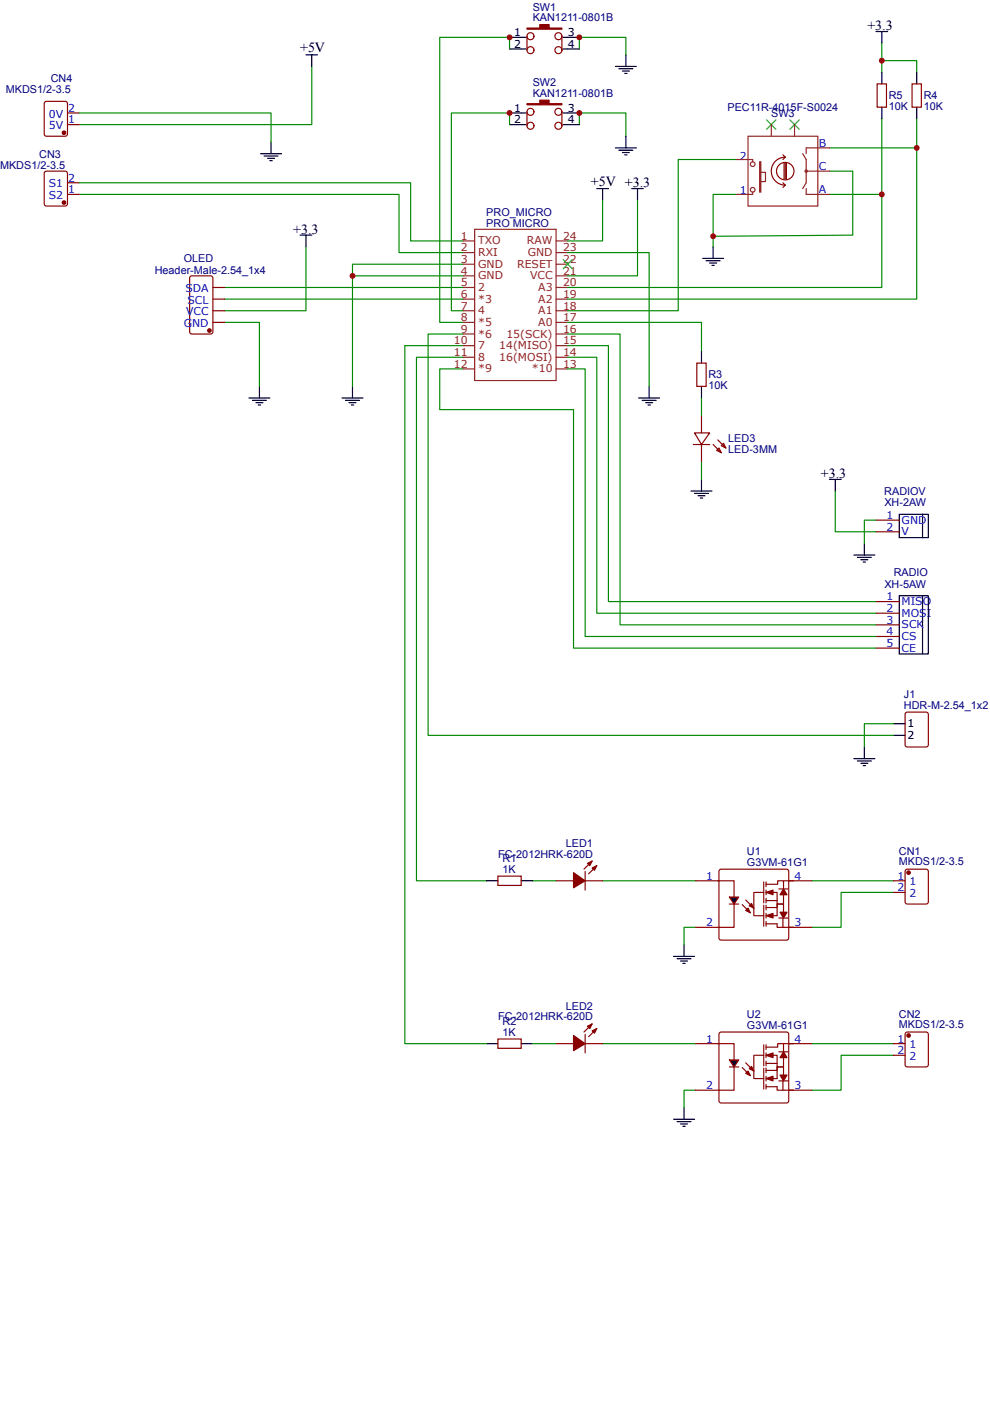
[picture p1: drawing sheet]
<svg xmlns="http://www.w3.org/2000/svg" width="210mm" height="297mm" viewBox="0 0 210 297" stroke-linecap="round" stroke-linejoin="round" font-family="sans-serif">
<g fill="none" stroke="#000" stroke-width=".25">
<path d="M55.3 32.6h4.4M56 33.1h3M56.7 33.6h1.5M57.2 34.1h.5M57.5 30.1v2.5M148.7 74.5v2.5M52.8 84.4h4.4M53.5 84.9h3M54.3 85.4h1.4M54.8 85.9h.5M55 81.9v2.5M72.5 84.4h4.5"/>
<path d="M73.3 84.9h2.9M74 85.4h1.5M74.5 85.9h.5M74.7 81.9v2.5M135.4 84.4h4.5M136.2 84.9h2.9M136.9 85.4h1.5M137.4 85.9h.5M137.6 81.9v2.5M148.7 81.9v2.5M146.5 104.1h4.5M147.3 104.6h2.9"/>
<path d="M148 105.1h1.5M148.5 105.6h.5M148.7 101.6v2.5M181 117.7h4.5M181.8 118.2h2.9M182.5 118.7h1.5M183 119.2h.5M183.3 115.2v2.5M190.7 109h4.9v5h-4.9zM195.6 109h1.2v5h-1.2M190.7 126.3h4.9v12.3h-4.9zM195.6 126.3h1.2v12.3h-1.2"/>
<path d="M103.1 186.7h2.5M110.5 186.7h2.5M142.8 202.8h4.5M143.6 203.3h2.9M144.3 203.8h1.5M144.8 204.3h.5M145 200.3v2.5M103.1 221.3h2.5M110.5 221.3h2.5M142.8 237.3h4.5M143.6 237.8h2.9M144.3 238.3h1.5"/>
<path d="M144.8 238.8h.5M145 234.8v2.5"/>
</g>
<g fill="none" stroke="#8d2323" stroke-width=".25">
<path d="M98.2 58.5h2.4M98.2 53.6h2.4M98.2 51.1h2.4M98.2 56h2.4M100.6 48.6h17.3v32.1h-17.3zM117.9 58.5h2.5M117.9 53.6h2.5M117.9 51.1h2.5M117.9 56h2.5M98.2 61h2.4M98.2 63.4h2.4M98.2 65.9h2.4"/>
<path d="M98.2 68.4h2.4M98.2 70.8h2.4M98.2 73.3h2.4M98.2 75.8h2.4M98.2 78.2h2.4M117.9 61h2.5M117.9 63.4h2.5M117.9 65.9h2.5M117.9 68.4h2.5M117.9 70.8h2.5M117.9 73.3h2.5M117.9 75.8h2.5"/>
<path d="M117.9 78.2h2.5"/>
</g>
<g fill="none" stroke="#080" stroke-width=".25">
<path d="M66.1 14.1v12.3h-49.3M16.8 38.8h70.3v12.3h11.1M16.8 41.2h67.8v12.4h13.6M64.9 52.3v13.6h-17.3M74.7 58.5h23.5M98.2 56h-23.5v25.9M120.4 53.6h17.2v28.3M47.6 68.4h7.4v13.5M47.6 63.4h50.6M47.6 61h50.6M98.2 78.2h-5v8.7h28.4v50.5h64.1M98.2 75.8h-9.9v110.9h14.8"/>
<path d="M98.2 73.3h-12.4v148h17.3M120.4 68.4h28.3v6.1M120.4 78.2h3.7v56.7h61.6M120.4 75.8h6.1v54.2h59.2M120.4 73.3h8.6v54.2h56.7M120.4 70.8h11.1v61.7h54.2M148.7 84.4v3.7M148.7 97.9v3.7M177.1 104.1v8.6h8.6M113 186.7h4.9M127.8 186.7h19.7M147.5 196.6h-2.5v3.7"/>
<path d="M172.2 186.7h17.2M189.4 189.2h-11.1v7.4h-6.1M113 221.3h4.9M127.8 221.3h19.7M147.5 231.1h-2.5v3.7M172.2 221.3h17.2M189.4 223.7h-11.1v7.4h-6.1"/>
</g>
<g fill="none" stroke="#800" stroke-width=".25">
<path d="M40.3 58.6l.4-.1h3.9l.5 .3v11.5l-.3 .5h-4.1l-.5-.3v-11.5zM147.7 77h2v4.9h-2zM147 94.3h3.5M147.3 91.8h3.2l-1.8 2.5zM148.7 88.1v3.7M148.7 94.3v3.6M151.2 94.3l1.7 1.7M151.9 95.5l.5-.5 .5 1zM152.2 93.3l1.7 1.7M152.9 94.5l.5-.5 .5 1zM185.7 110.3h5M185.7 112.7h5"/>
<path d="M185.7 127.5h5M185.7 130h5M185.7 132.5h5M185.7 134.9h5M185.7 137.4h5M105.6 185.8h4.9v1.9h-4.9zM105.6 220.3h4.9v2h-4.9z"/>
</g>
<circle cx="44.4" cy="70.1" r=".37" fill="#800"/>
<g fill="none" stroke="#800" stroke-width=".25">
<path d="M45.1 68.4h2.5M45.1 65.9h2.5M45.1 63.4h2.5M45.1 61h2.5M192 184.4l.4-.1h3.9l.4 .2 .1 6.7-.2 .4-4.2 .1-.4-.2-.1-6.7z"/>
<circle cx="44.4" cy="70.1" r=".37"/>
</g>
<circle cx="192.6" cy="185" r=".37" fill="#800"/>
<g fill="none" stroke="#800" stroke-width=".25">
<path d="M189.4 186.7h2.5M189.4 189.2h2.5M192 219l.4-.2h3.9l.4 .2 .1 6.7-.2 .4-4.2 .1-.4-.2-.1-6.7z"/>
<circle cx="192.6" cy="185" r=".37"/>
</g>
<circle cx="192.6" cy="219.6" r=".37" fill="#800"/>
<g fill="none" stroke="#800" stroke-width=".25">
<path d="M147.5 186.7h4.9M152.2 186.7h3.4v9.9h-8.1M152.6 184.4l.3-.1h13.8l.4 .1 .1 .4v14l-.1 .4-.4 .1h-13.8l-.3-.1-.2-.4v-14zM154.7 190.2h1.9l-1 1.5zM154.7 191.7h1.9M167.2 186.7h5M167.2 196.6h5M189.4 221.3h2.5M189.4 223.7h2.5"/>
<circle cx="192.6" cy="219.6" r=".37"/>
</g>
<path d="M154.7 190.2h1.9l-1 1.5z" fill="#000"/>
<path d="M158.1 193l.5-.5 .5 1z" fill="#800"/>
<path d="M158.6 192.5l.5 1-1-.5z" fill="none" stroke="#800" stroke-width=".25"/>
<path d="M158.8 192l.5-.4 .5 .9z" fill="#800"/>
<path d="M157.4 191.8l1.7 1.7M158.1 190.8l1.7 1.7M158.8 192l.5-.4 .5 .9z" fill="none" stroke="#800" stroke-width=".25"/>
<path d="M162.4 189.2l1.5-.5v1z" fill="#800"/>
<path d="M162.4 189.2l1.5-.5v1z" fill="none" stroke="#800" stroke-width=".25"/>
<path d="M166.1 188.5l.8 1.2h-1.5z" fill="#800"/>
<path d="M160 189.2h1.9M161.9 187v4.4M162.4 187.5h2.5v-.8h1.2v2M162.4 189.2h2.4v2.5h1.3v-2M162.4 190.9h2.4M162.4 187v1M162.4 188.7v1M162.4 190.4v1M165.1 188.5h2M166.1 188.5l.8 1.2h-1.5z" fill="none" stroke="#800" stroke-width=".25"/>
<path d="M162.4 194.1l1.5-.4v.9z" fill="#800"/>
<path d="M162.4 194.1l1.5-.4v.9z" fill="none" stroke="#800" stroke-width=".25"/>
<path d="M165.4 193.4h1.5l-.8 1.2z" fill="#800"/>
<g fill="none" stroke="#800" stroke-width=".25">
<path d="M159.8 189.2v4.9M160 194.1h1.9M161.9 191.9v4.5M162.4 192.4h2.4v-.7h1.3v2M162.4 195.9h2.4v.7h3.4M162.4 191.9v1M162.4 193.7v.9M162.4 195.4v1M164.8 191.7v2.4h-2M165.1 194.6h2M165.4 193.4h1.5l-.8 1.2zM166 194.6v2"/>
<path d="M166.2 186.7h2M152.6 219l.3-.2h13.8l.4 .2 .1 .3v14.1l-.1 .3-.4 .2h-13.8l-.3-.2-.2-.3v-14.1zM147.5 221.3h4.9M152.2 221.3h3.4v9.8h-8.1M154.7 224.7h1.9l-1 1.5zM154.7 226.2h1.9M167.2 221.3h5M167.2 231.1h5"/>
</g>
<path d="M154.7 224.7h1.9l-1 1.5z" fill="#000"/>
<path d="M158.1 227.6l.5-.5 .5 1z" fill="#800"/>
<path d="M158.6 227.1l.5 1-1-.5z" fill="none" stroke="#800" stroke-width=".25"/>
<path d="M158.8 226.6l.5-.5 .5 1z" fill="#800"/>
<path d="M157.4 226.3l1.7 1.8M158.1 225.3l1.7 1.8M158.8 226.6l.5-.5 .5 1z" fill="none" stroke="#800" stroke-width=".25"/>
<path d="M162.4 223.7l1.5-.4v.9z" fill="#800"/>
<path d="M162.4 223.7l1.5-.4v.9z" fill="none" stroke="#800" stroke-width=".25"/>
<path d="M166.1 223l.8 1.2h-1.5z" fill="#800"/>
<path d="M160 223.7h1.9M161.9 221.5v4.5M162.4 222h2.5v-.7h1.2v2M162.4 223.7h2.4v2.5h1.3v-2M162.4 225.5h2.4M162.4 221.5v1M162.4 223.3v.9M162.4 225v1M165.1 223h2M166.1 223l.8 1.2h-1.5z" fill="none" stroke="#800" stroke-width=".25"/>
<path d="M162.4 228.7l1.5-.5v1z" fill="#800"/>
<path d="M162.4 228.7l1.5-.5v1z" fill="none" stroke="#800" stroke-width=".25"/>
<path d="M165.4 227.9h1.5l-.8 1.3z" fill="#800"/>
<g fill="none" stroke="#800" stroke-width=".25">
<path d="M192 151.1l.4-.1h3.9l.4 .2 .1 6.7-.2 .4-4.2 .1-.4-.2-.1-6.7zM159.8 223.7v5M160 228.7h1.9M161.9 226.5v4.4M162.4 227h2.4v-.8h1.3v2M162.4 230.4h2.4v.7h3.4M162.4 226.5v.9M162.4 228.2v1M162.4 229.9v1M164.8 226.2v2.5h-2M165.1 229.2h2M165.4 227.9h1.5l-.8 1.3z"/>
<path d="M166 229.2v1.9M166.2 221.3h2"/>
</g>
<g fill="none" stroke="#000" stroke-width=".25">
<path d="M64.9 11.6h2.4M66.1 11.6v2.5M108 7.9h2.5M108 10.4h2.5M126.5 40h2.5M127.8 40v2.5M175.9 101.6h2.4M177.1 101.6v2.5M183.3 158.4v2.4M189.4 153.4h2.5M189.4 155.9h2.5M181 160.8h4.5"/>
<path d="M181.8 161.3h2.9M182.5 161.8h1.5M183 162.3h.5"/>
</g>
<path d="M108 10.4v-2.5h-14.8v60.5h5M122.8 10.4v-2.5h9.9v3.7M122.8 26.4v-2.4h9.9v4.9M98.2 70.8h-7.4v85.1h98.6M185.7 110.3h-2.4v4.9M189.4 153.4h-6.1v5" fill="none" stroke="#080" stroke-width=".25"/>
<path d="M111.7 5.9h2.7v-.7h2v.7h2.7v.3h-7.4z" fill="#800"/>
<g fill="none" stroke="#800" stroke-width=".25">
<path d="M111.7 5.9h2.7v-.7h2v.7h2.7v.3h-7.4zM111.7 7.7v2.9M119.1 7.7v2.9"/>
<circle cx="112.5" cy="7.7" r=".74"/>
<circle cx="112.5" cy="10.6" r=".74"/>
<circle cx="118.4" cy="7.7" r=".74"/>
<circle cx="118.4" cy="10.6" r=".74"/>
</g>
<path d="M110.5 7.9h1M110.5 10.4h1M119.4 7.9h3.4M119.4 10.4h3.4M108 24h2.5M108 26.4h2.5" fill="none" stroke="#000" stroke-width=".25"/>
<path d="M111.7 22h2.7v-.8h2v.8h2.7v.2h-7.4z" fill="#800"/>
<g fill="none" stroke="#800" stroke-width=".25">
<path d="M186 17.8h2v4.9h-2zM193.4 17.8h2v4.9h-2zM9.5 21.6l.4-.1h3.9l.4 .2 .1 6.7-.2 .4-4.2 .1-.4-.2-.1-6.7zM111.7 22h2.7v-.8h2v.8h2.7v.2h-7.4zM111.7 23.7v3M119.1 23.7v3"/>
<circle cx="112.5" cy="23.7" r=".74"/>
<circle cx="112.5" cy="26.7" r=".74"/>
<circle cx="118.4" cy="23.7" r=".74"/>
<circle cx="118.4" cy="26.7" r=".74"/>
</g>
<g fill="none" stroke="#000" stroke-width=".25">
<path d="M130.5 14.1h4.4M131.2 14.6h3M132 15.1h1.4M132.5 15.6h.4M132.7 11.6v2.5M185.7 6.7h2.5M187 6.7v2.5M187 15.3v2.5M194.4 15.3v2.5M110.5 24h1M110.5 26.4h1M119.4 24h3.4"/>
<path d="M119.4 26.4h3.4M130.5 31.4h4.4M131.2 31.8h3M132 32.3h1.4M132.5 32.8h.4M132.7 28.9v2.5M133.9 40h2.5M135.2 40v2.5M187 22.7v2.5M194.4 22.7v2.5M63.6 49.9h2.5M64.9 49.9v2.4"/>
<path d="M149 54.8h4.4M149.7 55.3h3M150.5 55.8h1.4M151 56.3h.4M151.2 52.3v2.5"/>
</g>
<path d="M187 12.9h7.4v2.4M187 9.2v6.1M108 26.4v-2.4h-12.3v41.9h2.5M156.1 33.8h-12.3v32.1h-23.4M175.9 36.3h4.9v13.6l-29.6 .2M175.9 31.4h18.5v32h-74M187 25.2v16M194.4 25.2v6.2M127.8 42.5v8.6h-7.4M135.2 42.5v16h-14.8M156.1 41.2h-4.9v11.1M175.9 41.2h11.1v19.8h-66.6" fill="none" stroke="#080" stroke-width=".25"/>
<g fill="#000">
<path d="M162.5 25.4l2 2zM164.5 25.4l-2 2z"/>
<path d="M167.5 25.4l2 2zM167.5 27.4l2-2z"/>
<path d="M119.4 55l2 2zM119.4 57l2-2z"/>
</g>
<path d="M162.5 25.4l2 2M164.5 25.4l-2 2M167.5 25.4l2 2M169.5 25.4l-2 2M119.4 55l2 2M121.4 55l-2 2" fill="none" stroke="#3c3" stroke-width=".25"/>
<g fill="none" stroke="#8d2323" stroke-width=".25">
<path d="M156.1 33.8h3.5v.5M158.6 28.9h14.8v14.8h-14.8zM161.1 34.3h.2v6.4h-.2zM161.3 36.5h1v2h-1M163.5 26.4v2.5M168.5 26.4v2.5M170.2 32.6l.7 1.2v5l-.7 1.2M170.9 40v1.2h5M170.9 36.3h5M175.9 31.4h-5v1.2M159.6 40.7v.5h-3.5"/>
<circle cx="159.6" cy="34.8" r=".49"/>
<circle cx="170.9" cy="36.3" r=".25"/>
<circle cx="159.6" cy="40.2" r=".49"/>
</g>
<path d="M164.6 36.2a1.85 1.85 0 0 1 2.8-1.5 1.85 1.85 0 0 1 .1 3.2 1.85 1.85 0 0 1-2.9-1.5v-.1M166 32.8l.5 .5M166 38.8l.5 .4M166.2 34.6v3.4M166.5 33.3a2.96 2.96 0 0 0-3 3 2.96 2.96 0 0 0 3 2.9M166.5 33.3l-.5 .5M166.5 34.6v3.4M166.5 39.2l-.5 .5M166.7 34.6v3.4" fill="none" stroke="#840000" stroke-width=".25"/>
<circle cx="13.6" cy="28.1" r=".37" fill="#800"/>
<g fill="none" stroke="#800" stroke-width=".25">
<path d="M9.5 36.4l.4-.1h3.9l.4 .2 .1 6.7-.2 .4-4.2 .1-.4-.2-.1-6.7zM14.3 26.4h2.5M14.3 24h2.5"/>
<circle cx="13.6" cy="28.1" r=".37"/>
</g>
<circle cx="13.6" cy="42.9" r=".37" fill="#800"/>
<g fill="none" stroke="#800" stroke-width=".25">
<path d="M14.3 38.8h2.5M14.3 41.2h2.5"/>
<circle cx="13.6" cy="42.9" r=".37"/>
</g>
<path d="M16.8 24h40.7v6.1" fill="none" stroke="#080" stroke-width=".25"/>
<path d="M125.5 184l1-.5-.5 1z" fill="#800"/>
<path d="M125.5 184l1-.5-.5 1z" fill="none" stroke="#800" stroke-width=".25"/>
<path d="M124.6 183l.9-.4-.4 .9z" fill="#800"/>
<path d="M117.9 186.7h3.7M124.1 186.7h3.7M124.1 184.8v3.9M124.6 183l.9-.4-.4 .9zM125.5 182.6l-1.7 1.7M126.5 183.5l-1.7 1.8" fill="none" stroke="#800" stroke-width=".25"/>
<path d="M121.6 185l2.5 1.7-2.5 1.5z" fill="#800"/>
<path d="M121.6 185l2.5 1.7-2.5 1.5z" fill="none" stroke="#800" stroke-width=".25"/>
<path d="M125.5 218.6l1-.5-.5 1z" fill="#800"/>
<path d="M125.5 218.6l1-.5-.5 1z" fill="none" stroke="#800" stroke-width=".25"/>
<path d="M124.6 217.6l.9-.5-.4 1z" fill="#800"/>
<path d="M124.1 219.3v4M124.6 217.6l.9-.5-.4 1zM125.5 217.1l-1.7 1.7M126.5 218.1l-1.7 1.7M117.9 221.3h3.7M124.1 221.3h3.7" fill="none" stroke="#800" stroke-width=".25"/>
<path d="M121.6 219.6l2.5 1.7-2.5 1.5z" fill="#800"/>
<path d="M121.6 219.6l2.5 1.7-2.5 1.5z" fill="none" stroke="#800" stroke-width=".25"/>
<g fill="#c00">
<circle cx="74.7" cy="58.5" r=".62"/>
<circle cx="122.8" cy="7.9" r=".62"/>
<circle cx="122.8" cy="24" r=".62"/>
<circle cx="108" cy="24" r=".62"/>
<circle cx="108" cy="7.9" r=".62"/>
<circle cx="187" cy="12.9" r=".62"/>
<circle cx="194.4" cy="31.4" r=".62"/>
<circle cx="187" cy="41.2" r=".62"/>
<circle cx="151.2" cy="50.1" r=".62"/>
</g>
<g font-size="3">
<text x="63.6" y="11.1">+5V</text>
<text x="183.9" y="6.4">+3.3</text>
<text x="125.3" y="39.5">+5V +3.3</text>
<text x="62.2" y="49.6">+3.3</text>
<text x="174.1" y="101.4">+3.3</text>
</g>
<g font-size="2.3" fill="#000080">
<text x="112.9" y="4.5">KAN1211-0801B</text>
<text x="112.9" y="2.2">SW1</text>
<text x="10.8" y="17.3">CN4</text>
<text x="1.2" y="19.8">MKDS1/2-3.5</text>
<text x="112.9" y="20.5">KAN1211-0801B</text>
<text x="112.9" y="18.3">SW2</text>
<text x="154.2" y="23.5">PEC11R-4015F-S0024</text>
<text x="188.4" y="23.2">10K</text>
<text x="188.4" y="21.1">R5</text>
<text x="195.8" y="23.2">10K</text>
<text x="195.8" y="21.1">R4</text>
<text x="163.5" y="24.8">SW3</text>
<text x="0" y="35.9">MKDS1/2-3.5</text>
<text x="8.3" y="33.4">CN3</text>
<text x="103.1" y="45.7">PRO_MICRO</text>
<text x="103.1" y="48.2">PRO MICRO</text>
<text x="32.8" y="58">Header-Male-2.54_1x4</text>
<text x="39" y="55.6">OLED</text>
<text x="150.2" y="82.4">10K</text>
<text x="150.2" y="80.2">R3</text>
<text x="154.4" y="93.8">LED3</text>
<text x="154.4" y="96">LED-3MM</text>
<text x="187.5" y="104.9">RADIOV</text>
<text x="187.5" y="107.4">XH-2AW</text>
<text x="187.5" y="124.6">XH-5AW</text>
<text x="189.5" y="122.2">RADIO</text>
<text x="191.7" y="148">J1</text>
<text x="191.7" y="150.2">HDR-M-2.54_1x2</text>
<text x="120" y="179.6">LED1</text>
<text x="105.6" y="181.8">FC-2012HRK-620D</text>
<text x="106.6" y="185">1K</text>
<text x="106.6" y="182.7">R1</text>
<text x="158.4" y="183.5">G3VM-61G1</text>
<text x="158.4" y="181.3">U1</text>
<text x="190.6" y="183.5">MKDS1/2-3.5</text>
<text x="190.6" y="181.2">CN1</text>
<text x="120" y="214.1">LED2</text>
<text x="158.4" y="215.9">U2</text>
<text x="190.6" y="215.8">CN2</text>
<text x="105.6" y="216.3">FC-2012HRK-620D</text>
<text x="106.6" y="219.6">1K</text>
<text x="106.6" y="217.3">R2</text>
<text x="158.4" y="218.1">G3VM-61G1</text>
<text x="190.6" y="218">MKDS1/2-3.5</text>
</g>
<g font-size="2.3">
<text x="109" y="7.7">1</text>
<text x="109" y="10.1">2</text>
<text x="120.4" y="7.7">3</text>
<text x="120.4" y="10.1">4</text>
<text x="109" y="23.7">1</text>
<text x="120.4" y="23.7">3</text>
<text x="109" y="26.2">2</text>
<text x="120.4" y="26.2">4</text>
<text x="192.4" y="154.2">1</text>
<text x="192.4" y="156.7">2</text>
</g>
<g font-size="2.3" fill="#00f">
<text x="14.4" y="23.7">2</text>
<text x="10.4" y="27.4">5V</text>
<text x="10.4" y="24.9">0V</text>
<text x="14.4" y="26.2">1</text>
<text x="156.9" y="33.8">2</text>
<text x="173.6" y="31.1">B</text>
<text x="10.4" y="39.7">S1</text>
<text x="14.4" y="41">1</text>
<text x="14.4" y="38.5">2</text>
<text x="156.9" y="41.2">1</text>
<text x="173.6" y="36">C</text>
<text x="173.6" y="41">A</text>
<text x="10.4" y="42.2">S2</text>
<text x="39.3" y="61.9">SDA</text>
<text x="39.8" y="64.4">SCL</text>
<text x="38.9" y="69.3">G</text>
<text x="39.4" y="66.9">VCC</text>
<text x="40.7" y="69.3">ND</text>
<text x="188" y="110">1</text>
<text x="188" y="112.5">2</text>
<text x="191.2" y="111">GND</text>
<text x="191.2" y="113.5">V</text>
<text x="188" y="127.3">1</text>
<text x="188" y="129.8">2</text>
<text x="191.2" y="128.3">MISO</text>
<text x="191.2" y="130.8">MOSI</text>
<text x="188" y="132.2">3</text>
<text x="188" y="134.7">4</text>
<text x="188" y="137.2">5</text>
<text x="191.2" y="133.2">SCK</text>
<text x="191.2" y="135.7">CS</text>
<text x="191.2" y="138.2">CE</text>
<text x="149.7" y="186.5">1</text>
<text x="168.5" y="186.5">4</text>
<text x="190.3" y="186.5">1</text>
<text x="190.3" y="189">2</text>
<text x="192.8" y="187.7">1</text>
<text x="192.8" y="190.2">2</text>
<text x="149.7" y="196.4">2</text>
<text x="168.5" y="196.4">3</text>
<text x="149.7" y="221">1</text>
<text x="168.5" y="221">4</text>
<text x="190.3" y="221">1</text>
<text x="190.3" y="223.5">2</text>
<text x="192.8" y="222.3">1</text>
<text x="192.8" y="224.7">2</text>
<text x="149.7" y="230.9">2</text>
<text x="168.5" y="230.9">3</text>
</g>
<g font-size="2.3" fill="#8d2323">
<text x="97.7" y="53.3">2</text>
<text x="97.7" y="50.8">1</text>
<text x="101.4" y="51.8">TXO</text>
<text x="111.7" y="51.8">RAW</text>
<text x="119.4" y="53.3">23</text>
<text x="119.4" y="50.8">24</text>
<text x="97.7" y="58.2">4</text>
<text x="97.7" y="55.8">3</text>
<text x="101.4" y="59.2">GND</text>
<text x="101.4" y="56.8">GND</text>
<text x="101.4" y="54.3">RXI</text>
<text x="109.7" y="56.8">RESET</text>
<text x="111.9" y="54.3">GND</text>
<text x="112.4" y="59.2">VCC</text>
<text x="119.4" y="55.8">22</text>
<text x="119.4" y="58.2">21</text>
<text x="97.7" y="60.7">5</text>
<text x="97.7" y="63.2">6</text>
<text x="97.7" y="65.6">7</text>
<text x="101.4" y="61.7">2</text>
<text x="101.4" y="64.2">*3</text>
<text x="114.1" y="64.2">A2</text>
<text x="114.1" y="61.7">A3</text>
<text x="119.4" y="65.6">18</text>
<text x="119.4" y="63.2">19</text>
<text x="119.4" y="60.7">20</text>
<text x="97.7" y="68.1">8</text>
<text x="97.7" y="70.6">9</text>
<text x="101.4" y="66.6">4</text>
<text x="101.4" y="69.1">*5</text>
<text x="101.4" y="71.6">*6</text>
<text x="107.4" y="71.6">15(SCK)</text>
<text x="114.1" y="69.1">A0</text>
<text x="114.1" y="66.6">A1</text>
<text x="119.4" y="70.6">16</text>
<text x="119.4" y="68.1">17</text>
<text x="96.2" y="73">10</text>
<text x="96.2" y="75.5">11</text>
<text x="96.2" y="78">12</text>
<text x="101.4" y="74">7</text>
<text x="101.4" y="76.5">8</text>
<text x="105.9" y="76.5">16(MOSI)</text>
<text x="105.9" y="74">14(MISO)</text>
<text x="119.4" y="78">13</text>
<text x="119.4" y="75.5">14</text>
<text x="119.4" y="73">15</text>
<text x="101.4" y="79">*9</text>
<text x="112.8" y="79">*10</text>
</g>
</svg>
